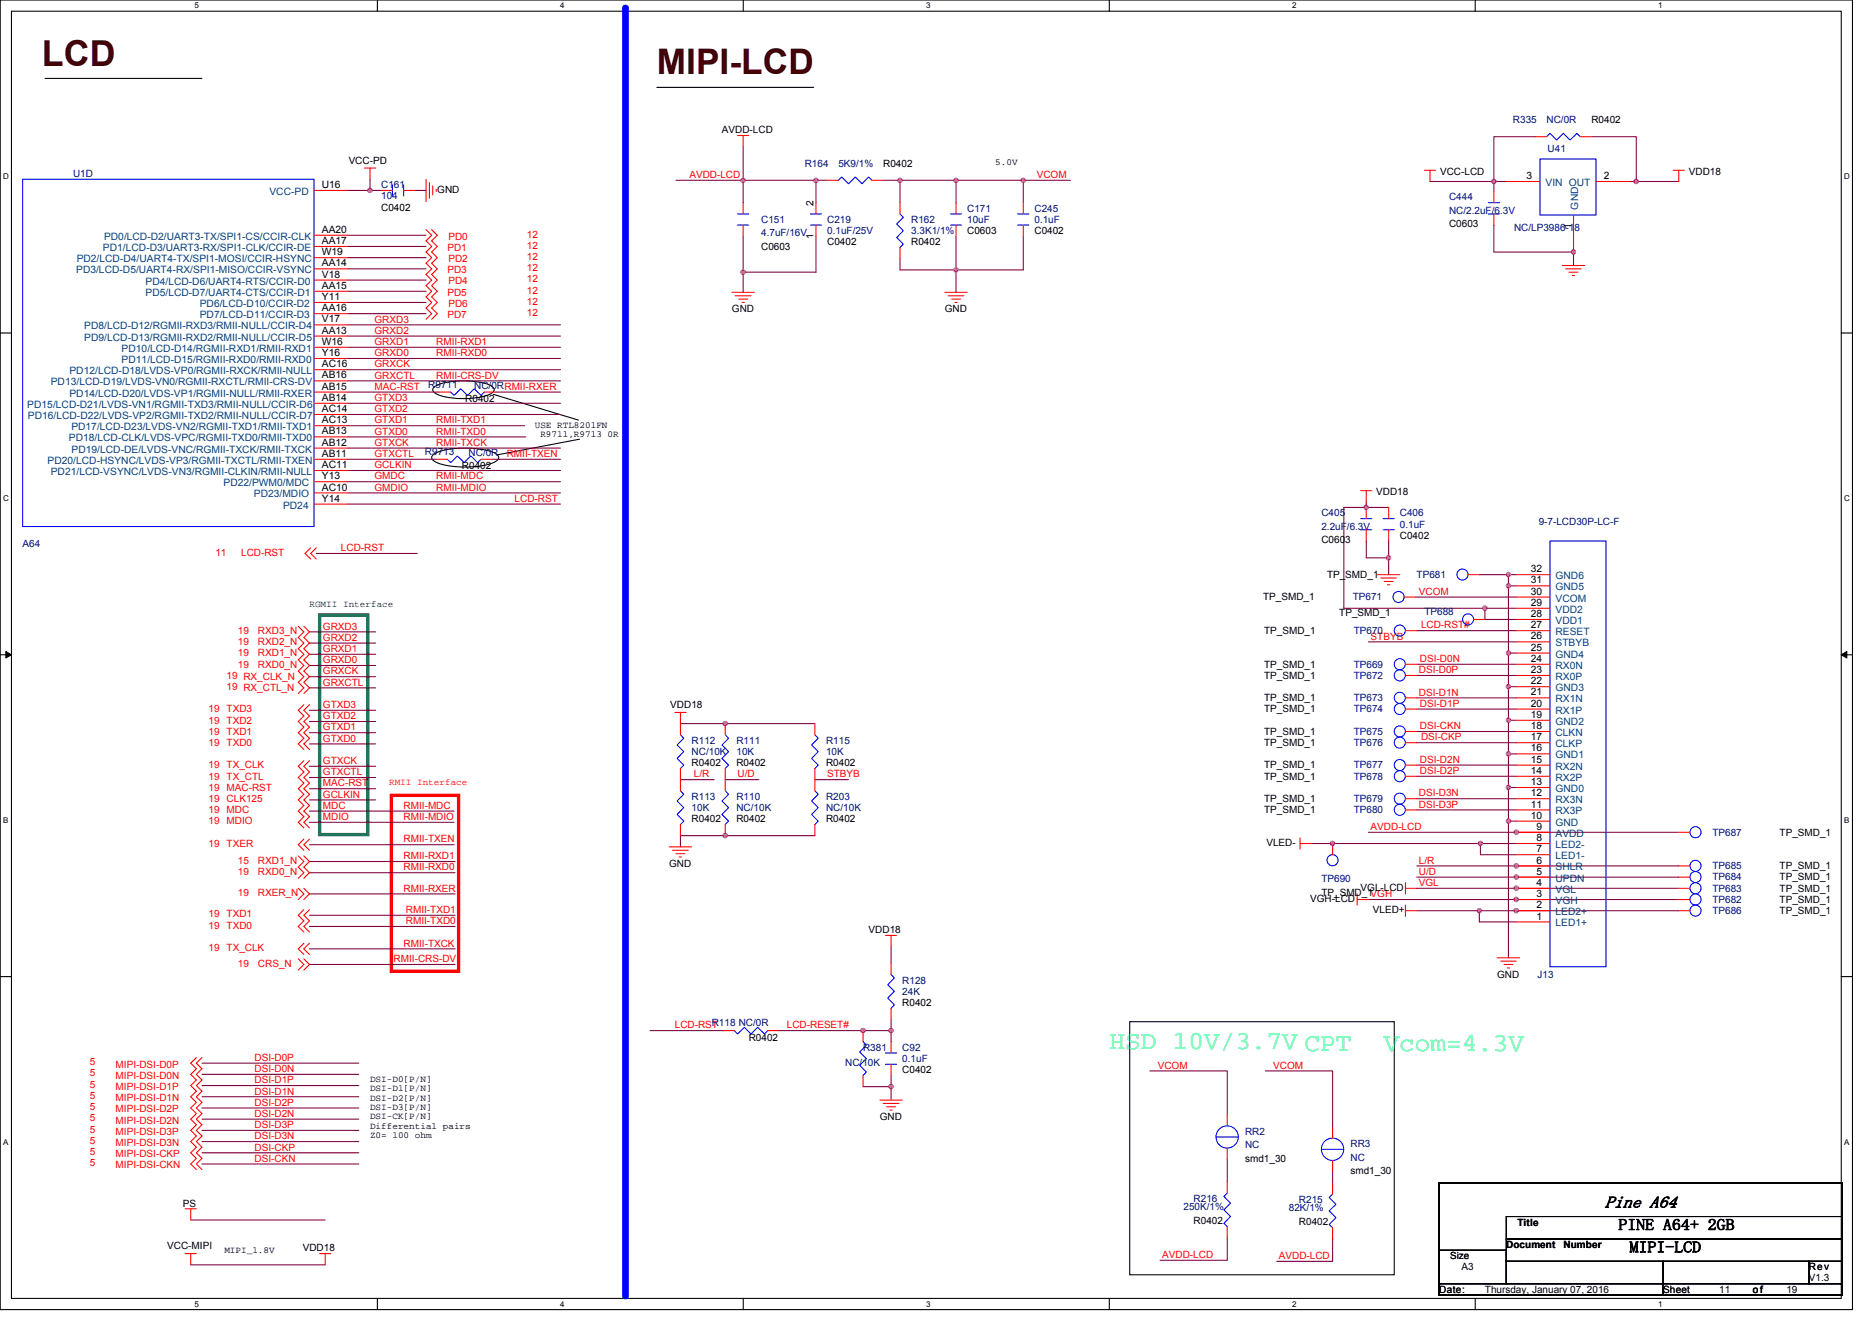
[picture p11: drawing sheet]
<svg xmlns="http://www.w3.org/2000/svg" width="297mm" height="210mm" viewBox="0 0 297 210" stroke-linecap="round" stroke-linejoin="round" font-family="sans-serif">
<path d="M0 0h293.9v207.9h-293.9zM1.8 1.8h290.4v204.3h-290.4z" fill="none" stroke="#000" stroke-width=".17"/>
<g fill="#fff">
<path d="M30.8 .2h.7v1.4h-.7z"/>
<path d="M30.8 206.3h.7v1.4h-.7z"/>
</g>
<path d="M59.9 0v1.8M59.9 206.1v1.8" fill="none" stroke="#000" stroke-width=".17"/>
<g fill="#fff">
<path d="M88.9 .2h.7v1.4h-.7z"/>
<path d="M88.9 206.3h.7v1.4h-.7z"/>
</g>
<path d="M117.9 0v1.8M117.9 206.1v1.8" fill="none" stroke="#000" stroke-width=".17"/>
<g fill="#fff">
<path d="M147 .2h.7v1.4h-.7z"/>
<path d="M147 206.3h.7v1.4h-.7z"/>
</g>
<path d="M176 0v1.8M176 206.1v1.8" fill="none" stroke="#000" stroke-width=".17"/>
<g fill="#fff">
<path d="M205 .2h.7v1.4h-.7z"/>
<path d="M205 206.3h.7v1.4h-.7z"/>
</g>
<path d="M234.1 0v1.8M234.1 206.1v1.8" fill="none" stroke="#000" stroke-width=".17"/>
<g fill="#fff">
<path d="M263.1 .2h.7v1.4h-.7z"/>
<path d="M263.1 206.3h.7v1.4h-.7z"/>
<path d="M.5 27.3h.9v1.4h-.9z"/>
<path d="M292.6 27.3h.9v1.4h-.9z"/>
<path d="M.5 78.4h.9v1.4h-.9z"/>
<path d="M292.6 78.4h.9v1.4h-.9z"/>
</g>
<path d="M0 52.9h1.8M292.2 52.9h1.7" fill="none" stroke="#000" stroke-width=".17"/>
<g fill="#fff">
<path d="M.5 129.5h.8v1.4h-.8z"/>
<path d="M292.6 129.5h.9v1.4h-.9z"/>
</g>
<path d="M0 103.9h1.8M292.2 103.9h1.7" fill="none" stroke="#000" stroke-width=".17"/>
<path d="M.9 103.4l.9 .5-.9 .5zM292.2 103.9l.8-.5v1z" fill="#000" stroke="#000" stroke-width=".16"/>
<g fill="#fff">
<path d="M.5 180.5h.8v1.4h-.8z"/>
<path d="M292.6 180.5h.9v1.4h-.9z"/>
</g>
<g fill="none" stroke="#000" stroke-width=".17">
<path d="M7.2 12.4h24.8M104.2 13.9h24.9M68.6 72.3a6.5 6.5 0 0 1 4.1-1.2h1.1a10.4 10.4 0 0 1 4.9 .9l.3 .3 .1 .3a1.8 1.8 0 0 1-1.5 1.1 15.5 15.5 0 0 1-8.2-.2l-.8-.6-.1-.3zM68.8 61.6a5.9 5.9 0 0 1 3.7-1.1h2a6 6 0 0 1 3.8 1.1l.1 .2a1.66 1.66 0 0 1-1.4 1.1 13.9 13.9 0 0 1-7.5-.3l-.7-.5-.1-.3zM78.3 62.6l13.5 4.1M92 69.7l-13 2.5M0 155h1.8M292.2 155h1.7M179.3 162.2h41.9v40.1h-41.9zM228.3 198.4h10.7v5.4h-10.7zM228.3 187.7h64.1v17.8h-64.1zM239 196.6h53.4v3.6h-53.4z"/>
<path d="M239 193.1h53.4v3.5h-53.4zM228.3 203.8h35.6v1.7h-35.6zM239 200.2h24.9v3.6h-24.9zM263.9 203.8h28.5v1.7h-28.5zM263.9 200.2h23.1v3.6h-23.1zM287 200.2h5.4v3.6h-5.4z"/>
</g>
<path d="M99.2 1.2v204.5" fill="none" stroke="#00f" stroke-width="1.1"/>
<path d="M62.1 126.2h10.7v28h-10.7z" fill="none" stroke="#f00" stroke-width=".53"/>
<path d="M50.7 97.6h7.7v34.9h-7.7z" fill="none" stroke="#008000" stroke-width=".53"/>
<g fill="none" stroke="#800040" stroke-width=".17">
<path d="M55.2 39.1h12.4M55.2 37.3h12.4M55.2 30.2h3.5M58.7 30.2h1.8M58.7 28.4v1.8M65.8 30.2h1.8M107.2 28.6h22.3M117.9 23.3v8.9M117.9 37.5v5.7M129.5 28.6h1.8M129.5 37.5v5.7h-11.6M129.5 28.6v3.6"/>
<path d="M140.1 28.6h2.7M142.8 28.6v3.6M142.8 28.6h8.9M151.7 37.5v8.9M151.7 28.6h10.7M151.7 28.6v3.6M162.4 28.6h7.4M162.4 37.5v5.3h-19.6v-1.7M162.4 28.6v3.6M226.9 28.8h10.1v1.6M237 35.7v4.3h12.7M243.6 21.7h-6.6v7.1h2"/>
<path d="M249.7 39.5v2.6M252.5 21.7h7.1v7.1M258.6 28.8h1M259.6 28.8h6.8M55.2 58.7h33.7M55.2 51.6h33.7M55.2 53.3h33.7M55.2 56.9h33.7M55.2 55.1h33.7M55.2 40.9h12.4M55.2 42.7h12.4M55.2 46.2h12.4"/>
<path d="M55.2 48h12.4M55.2 49.8h12.4M55.2 44.4h12.4M117.9 43.2v3.2M55.2 67.6h28M55.2 60.5h33.7M55.2 65.8h33.7M55.2 64h33.7M55.2 74.7h33.7M55.2 71.1h33.7M55.2 76.5h33.7M55.2 78.2h33.7"/>
<path d="M55.2 69.3h28.2M55.2 62.2h14.5M55.2 72.9h14M78.1 72.9h10.8M78.6 62.2h10.3M216.8 79.7v.8M50.2 87.8h16M55.2 80h33.7M216.8 80.5h-3.6v16h22.4M216.8 80.5h3.5M216.8 85.9v2.6h3.5v2.7M220.3 85.9v2.6"/>
<path d="M224.6 94.8h16M234.7 91.2h4.6M235.6 96.5h5M235.6 96.5v1.8h5M239.3 93h1.3M239.3 91.2h1.3M239.3 91.2v1.8M239.3 93v10.7M49.1 107.4h10.5M49.1 112.7h10.5M49.1 114.5h10.5M49.1 118.1h10.5"/>
<path d="M49.1 116.3h10.5M49.1 102.1h10.5M49.1 105.6h10.5M49.1 109.2h10.5M49.1 100.3h10.5M49.1 103.8h10.5M108 114.9h21.3M217.1 101.9h23.5M224.8 100.1h15.8M224.8 107.2h15.8M224.8 117.9h15.8M224.8 110.8h15.8"/>
<path d="M224.8 112.5h15.8M224.8 116.1h15.8M224.8 105.4h15.8M239.3 103.7h1.3M239.3 109h1.3M239.3 119.7h1.3M239.3 114.3h1.3M239.3 114.3v16M239.3 103.7v10.6M49.1 121.6h10.5M49.1 123.4h10.5M49.1 127h10.5"/>
<path d="M49.1 125.2h10.5M49.1 130.5h22.9M49.1 128.7h22.9M49.1 134.1h22.9M49.1 138.5h23.1M49.1 136.7h23.1M108 123.7h5.3M115.1 123.7h5.3M129.3 132.6h-21.3v1.8M129.3 123.7h5.3M208.1 133.9h26.8M217.1 132.1h49.3"/>
<path d="M224.8 139.2h41.6M224.8 137.4h41.6M224.8 121.4h15.8M224.8 123.2h15.8M224.8 126.8h15.8M224.8 128.5h15.8M234.9 133.9h5.7M234.9 133.9v1.8h5.7M239.3 130.3h1.3M239.3 125h1.3M239.3 130.3v21.7M49.1 141.9h23.1"/>
<path d="M49.1 150.6h23.1M49.1 147h23.1M49.1 145.3h23.1M49.1 153.1h23.1M141.4 150.2v2.7M217.1 142.8h49.3M224.8 141h41.6M224.8 144.5h9.9M266.4 144.5h-31.7v1.8h5.9M32 172.3h24.9M32 170.5h24.9M32 168.7h24.9"/>
<path d="M32 174.1h24.9M32 179.4h24.9M32 177.6h24.9M32 175.9h24.9M103.2 163.6h11.5M123.6 163.6h17.8M136.9 172.5h4.5v2.1M141.4 161.8v3.6M141.4 170.7v1.8M182.5 170h12.2v6.9M200.8 170h10.7v8.9M30.3 193.6h21.3"/>
<path d="M32 184.7h24.9M32 183h24.9M32 181.2h24.9M194.7 184v3.6M194.7 196.5v3.5h-10.6M211.5 186v1.7M211.5 196.6v3.6h-8.9M30.3 200.7h21.3"/>
</g>
<g fill="#f0f" stroke="#f0f" stroke-width=".17">
<circle cx="58.7" cy="30.2" r=".35"/>
<circle cx="136.9" cy="163.6" r=".35"/>
<circle cx="141.4" cy="172.5" r=".35"/>
<circle cx="141.4" cy="163.6" r=".35"/>
<circle cx="211.4" cy="133.9" r=".34"/>
<circle cx="234.9" cy="133.9" r=".34"/>
<circle cx="240.6" cy="142.8" r=".35"/>
<circle cx="240.6" cy="132.1" r=".35"/>
<circle cx="235.6" cy="96.5" r=".35"/>
<circle cx="239.3" cy="125" r=".34"/>
<circle cx="239.3" cy="93" r=".34"/>
<circle cx="239.3" cy="91.2" r=".34"/>
<circle cx="239.3" cy="130.3" r=".34"/>
<circle cx="239.3" cy="119.6" r=".34"/>
<circle cx="239.3" cy="114.3" r=".34"/>
<circle cx="239.3" cy="109" r=".34"/>
<circle cx="239.3" cy="103.6" r=".34"/>
<circle cx="234.7" cy="144.5" r=".35"/>
<circle cx="216.8" cy="80.5" r=".34"/>
<circle cx="220.3" cy="88.5" r=".34"/>
<circle cx="240.6" cy="137.4" r=".35"/>
<circle cx="240.6" cy="141" r=".35"/>
<circle cx="240.6" cy="139.2" r=".35"/>
<circle cx="240.6" cy="144.5" r=".35"/>
<circle cx="151.7" cy="42.8" r=".35"/>
<circle cx="151.7" cy="28.6" r=".35"/>
<circle cx="142.8" cy="28.6" r=".35"/>
<circle cx="117.9" cy="28.6" r=".35"/>
<circle cx="117.9" cy="43.2" r=".35"/>
<circle cx="129.5" cy="28.6" r=".35"/>
<circle cx="162.4" cy="28.6" r=".35"/>
<circle cx="237" cy="28.8" r=".35"/>
<circle cx="259.6" cy="28.8" r=".35"/>
<circle cx="249.7" cy="40" r=".34"/>
<circle cx="115.1" cy="132.6" r=".35"/>
<circle cx="115.1" cy="114.8" r=".35"/>
</g>
<g fill="none" stroke="#f00" stroke-width=".17">
<path d="M49.8 30.2h5.4M49.8 37.3h5.4M49.8 39.1h5.4M57.8 26.7h1.8M58.7 26.7v1.7M60.5 30.2h1.8M64 30.2h1.8M67.6 28.4v3.6M67.6 36.4l.9 .9-.9 .9 .9 .9-.9 .9 .9 .9-.9 .9 .9 .9-.9 .9 .9 .8-.9 .9 .9 .9-.9 .9 .9 .9-.9 .9 .9 .9-.9 .9M68.1 29v2.5M68.5 36.4l.9 .9-.9 .9 .9 .9-.9 .9 .9 .9-.9 .9 .9 .9-.9 .9 .9 .8-.9 .9 .9 .9-.9 .9 .9 .9-.9 .9 .9 .9-.9 .9M68.7 29.5v1.4"/>
<path d="M69.2 30.1v.3M117 21.5h1.8M117.9 21.5v1.8M117.9 35.7v1.8M117.9 32.2v1.8M129.5 35.7v1.8M129.5 32.2v1.8M131.3 28.6h1.7M138.4 28.6h1.7M142.8 32.2v1.8M142.8 39.3v1.8M151.7 35.7v1.8"/>
<path d="M151.7 32.2v1.8M162.4 35.7v1.8M162.4 32.2v1.8M226 27h1.8M226.9 27v1.8M237 34v1.7M237 30.4v1.8M239 28.8h5.3M243.6 21.7h1.8M249.7 34.1v5.4M250.7 21.7h1.8M253.2 28.8h5.4"/>
<path d="M265.5 27h1.8M266.4 27v1.8M49.8 40.9h5.4M49.8 42.7h5.4M49.8 44.4h5.4M49.8 46.2h5.4M49.8 48h5.4M49.8 49.8h5.4M49.8 51.6h5.4M49.8 53.3h5.4M49.8 55.1h5.4M49.8 56.9h5.4"/>
<path d="M49.8 58.7h5.4M116.1 46.4h3.6M116.7 46.9h2.5M117.2 47.5h1.4M117.7 48h.4M149.9 46.4h3.6M150.4 46.9h2.5M151 47.5h1.4M151.5 48h.4M247.9 42.1h3.6M248.4 42.7h2.5M249 43.2h1.4"/>
<path d="M249.5 43.7h.3M49.8 60.5h5.4M49.8 62.2h5.4M49.8 64h5.4M49.8 65.8h5.4M49.8 67.6h5.4M49.8 69.3h5.4M49.8 71.1h5.4M49.8 72.9h5.4M49.8 74.7h5.4M49.8 76.5h5.4M49.8 78.2h5.4"/>
<path d="M69.2 72.9h1.8M69.7 62.2h1.8M76.3 72.9h1.8M76.9 62.2h1.7M215.9 77.9h1.8M216.8 77.9v1.8M47.3 99.4l.9 .9-.9 .9 .9 .9-.9 .9 .9 .8-.9 .9 .9 .9-.9 .9 .9 .9-.9 .9 .9 .9-.9 .9M48.2 99.4l.9 .9-.9 .9 .9 .9-.9 .9 .9 .8-.9 .9 .9 .9-.9 .9 .9 .9-.9 .9 .9 .9-.9 .9M49.3 87l-.9 .8 .9 .9M49.8 80h5.4M50.2 87l-.9 .8 .9 .9M216.8 84.1v1.8"/>
<path d="M216.8 80.5v1.8M218.6 91.2h3.5M219.1 91.7h2.5M219.6 92.3h1.4M220.2 92.8h.3M220.3 84.1v1.8M220.3 80.5v1.8M222.8 94.8h1.8M233 91.2h1.7M233.8 98.3h1.8M240.6 98.3h5.3M240.6 96.5h5.3"/>
<path d="M240.6 94.8h5.3M240.6 93h5.3M240.6 91.2h5.3M48.2 111.8l-.9 .9 .9 .9-.9 .9 .9 .9-.9 .9 .9 .9-.9 .9 .9 .9M49.1 111.8l-.9 .9 .9 .9-.9 .9 .9 .9-.9 .9 .9 .9-.9 .9 .9 .9M107.1 113.1h1.8M108 113.1v3.5M115.1 114.9v1.7M129.3 114.9v1.7M223 105.4h1.8M223 100.1h1.8M223 107.2h1.8"/>
<path d="M223 110.8h1.8M223 112.5h1.8M223 116.1h1.8M223 117.9h1.8M240.6 119.7h5.3M240.6 117.9h5.3M240.6 116.1h5.3M240.6 114.3h5.3M240.6 112.5h5.3M240.6 110.8h5.3M240.6 109h5.3M240.6 107.2h5.3"/>
<path d="M240.6 105.4h5.3M240.6 103.7h5.3M240.6 101.9h5.3M240.6 100.1h5.3M47.3 135.8l.9 .9-.9 .9 .9 .9-.9 .9M48.2 135.8l.9 .9-.9 .9 .9 .9-.9 .9M48.2 120.7l-.9 .9 .9 .9-.9 .9 .9 .9-.9 .9 .9 .9-.9 .9 .9 .8-.9 .9 .9 .9-.9 .9 .9 .9M48.2 133.2l-.9 .9 .9 .9M49.1 120.7l-.9 .9 .9 .9-.9 .9 .9 .9-.9 .9 .9 .9-.9 .9 .9 .8-.9 .9 .9 .9-.9 .9 .9 .9M49.1 133.2l-.9 .9 .9 .9M106.2 134.4h3.5M106.7 135h2.5"/>
<path d="M107.2 135.5h1.5M107.8 136h.3M108 122v3.5M108 130.9v1.7M115.1 122v3.5M115.1 130.9v1.7M129.3 122v3.5M129.3 130.9v1.7M206.3 133.9h1.8M206.3 133v1.8M211.5 133.9v1.8M223 126.8h1.8"/>
<path d="M223 128.5h1.8M223 121.4h1.8M223 123.2h1.8M240.6 139.2h5.3M240.6 137.4h5.3M240.6 135.7h5.3M240.6 133.9h5.3M240.6 132.1h5.3M240.6 130.3h5.3M240.6 128.5h5.3M240.6 126.8h5.3M240.6 125h5.3"/>
<path d="M240.6 123.2h5.3M240.6 121.4h5.3M266.4 139.2h1.8M266.4 137.4h1.8M266.4 132.1h1.8M47.3 141l.9 .9-.9 .9M47.3 152.2l.9 .9-.9 .9M48.2 141l.9 .9-.9 .9M48.2 152.2l.9 .9-.9 .9M48.2 149.7l-.9 .9 .9 .9M48.2 144.4l-.9 .9 .9 .9-.9 .8 .9 .9M49.1 149.7l-.9 .9 .9 .9"/>
<path d="M49.1 144.4l-.9 .9 .9 .9-.9 .8 .9 .9M140.5 148.5h1.8M141.4 148.5v1.7M141.4 152.9v1.8M215.3 142.8h1.8M215.3 141.9v1.8M223 144.5h1.8M223 143.7v1.7M223 141h1.8M223 140.1v1.8M237.6 152h3.5M238.1 152.5h2.5"/>
<path d="M238.7 153.1h1.4M239.2 153.6h.3M240.6 146.3h5.3M240.6 144.5h5.3M240.6 142.8h5.3M240.6 141h5.3M266.4 142.8h1.8M266.4 141h1.8M266.4 144.5h1.8M31.2 167.9l-.9 .8 .9 .9-.9 .9 .9 .9-.9 .9 .9 .9-.9 .9 .9 .9-.9 .9 .9 .8-.9 .9 .9 .9-.9 .9 .9 .9-.9 .9 .9 .9-.9 .9 .9 .9-.9 .8 .9 .9M32 167.9l-.8 .8 .8 .9-.8 .9 .8 .9-.8 .9 .8 .9-.8 .9 .8 .9-.8 .9 .8 .8-.8 .9 .8 .9-.8 .9 .8 .9-.8 .9 .8 .9-.8 .9 .8 .9-.8 .8 .8 .9M114.7 163.6h1.8"/>
<path d="M121.8 163.6h1.8M136.9 163.6v1.8M136.9 170.7v1.8M139.6 174.6h3.6M140.1 175.1h2.5M140.7 175.7h1.4M141.2 176.2h.4M141.4 160v1.8M141.4 168.9v1.8M141.4 165.4v1.7M194.7 176.9v1.8M211.5 178.9v1.7"/>
<path d="M29.4 191.9h1.8M29.4 199h1.8M30.3 191.9v1.7M30.3 199v1.7M50.7 199h1.8M51.6 199v1.7M194.7 194.7v1.8M194.7 187.6v1.8M194.7 182.2v1.8M211.5 194.9v1.7M211.5 187.7v1.8M211.5 184.2v1.8"/>
</g>
<g fill="none" stroke="#00f" stroke-width=".17">
<path d="M3.6 28.4h46.2v55.2h-46.2zM62.3 29.3v1.8M64 29.3v1.8M117 35.7h1.8M117 34h1.8M128.6 35.7h1.8M128.6 34h1.8M133 28.6l.6-.5 1 1.1 1.1-1.1 1.1 1.1 1-1.1 .6 .5M142.8 34l.5 .5-1 1.1 1 1-1 1.1 1 1.1-.5 .5M150.8 35.7h1.8M150.8 34h1.8M161.5 35.7h1.8"/>
<path d="M161.5 34h1.8M236.2 34h1.7M236.2 32.2h1.7M244.3 25.3h8.9v8.8h-8.9zM245.4 21.7l.5-.5 1.1 1 1.1-1 1 1 1.1-1 .5 .5M71 72.9l.5 .5 1.1-1 1.1 1 1-1 1.1 1 .5-.5M71.5 62.2l.5 .6 1.1-1.1 1.1 1.1 1-1.1 1.1 1.1 .6-.6M215.9 84.1h1.8M215.9 82.3h1.8M219.5 84.1h1.7M219.5 82.3h1.7M245.9 85.9h8.9v67.5h-8.9z"/>
<path d="M108 116.6l.5 .6-1.1 1 1.1 1.1-1.1 1.1 1.1 1-.5 .6M115.1 116.6l.5 .6-1 1 1 1.1-1 1.1 1 1-.5 .6M129.3 116.6l.5 .6-1 1 1 1.1-1 1.1 1 1-.5 .6M108 125.5l.5 .6-1.1 1 1.1 1.1-1.1 1.1 1.1 1-.5 .6M115.1 125.5l.5 .6-1 1 1 1.1-1 1.1 1 1-.5 .6M129.3 125.5l.5 .6-1 1 1 1.1-1 1.1 1 1-.5 .6M141.4 154.7l.5 .5-1 1.1 1 1.1-1 1 1 1.1-.5 .5M116.5 163.6l.5 .5 1.1-1.1 1.1 1.1 1-1.1 1.1 1.1 .5-.5M136.9 165.4l.6 .5-1.1 1.1 1.1 1-1.1 1.1 1.1 1.1-.6 .5M140.5 168.9h1.8M140.5 167.1h1.8M193 180.5h3.5"/>
<path d="M194.7 189.4l-.5 .5 1.1 1.1-1.1 1 1.1 1.1-1.1 1.1 .5 .5M209.7 182.4h3.5M211.5 189.5l-.6 .6 1.1 1-1.1 1.1 1.1 1.1-1.1 1 .6 .6"/>
<circle cx="221.9" cy="94.7" r=".88"/>
<circle cx="232.1" cy="91.2" r=".88"/>
<circle cx="232.9" cy="98.3" r=".88"/>
<circle cx="222.1" cy="110.8" r=".88"/>
<circle cx="222.1" cy="105.4" r=".88"/>
<circle cx="222.1" cy="112.5" r=".88"/>
<circle cx="222.1" cy="117.9" r=".88"/>
<circle cx="222.1" cy="107.2" r=".88"/>
<circle cx="222.1" cy="116.1" r=".88"/>
<circle cx="222.1" cy="100.1" r=".88"/>
<circle cx="211.4" cy="136.5" r=".88"/>
<circle cx="222.1" cy="121.4" r=".88"/>
<circle cx="222.1" cy="126.8" r=".88"/>
<circle cx="222.1" cy="123.2" r=".88"/>
<circle cx="222.1" cy="128.5" r=".88"/>
<circle cx="269" cy="139.2" r=".88"/>
<circle cx="269" cy="137.4" r=".88"/>
<circle cx="269" cy="132.1" r=".88"/>
<circle cx="269" cy="142.8" r=".88"/>
<circle cx="269" cy="144.5" r=".88"/>
<circle cx="269" cy="141" r=".88"/>
<circle cx="194.7" cy="180.5" r="1.77"/>
<circle cx="211.4" cy="182.4" r="1.77"/>
</g>
<text font-size="5.7" fill="#400000" x="6.6" y="10.5">LCD</text>
<text font-size="5.6" fill="#400000" x="104.2" y="11.8">MIPI-LCD</text>
<g font-size="4.1" fill="#00ff80">
<text x="176.1" y="166.5">HSD 10V/3.7V CPT</text>
<text x="219.6" y="166.9">Vcom=4.3V</text>
</g>
<text font-size="2.7" x="254.6" y="191.7">Pine A64</text>
<g font-size="2.5">
<text x="256.8" y="195.2">PINE A64+ 2GB</text>
<text x="258.6" y="198.8">MIPI-LCD</text>
</g>
<g font-size="1.6">
<text x="114.6" y="21.1">AVDD-LCD</text>
<text x="252.5" y="19.6">R0402</text>
<text x="51.1" y="29.8">U16</text>
<text x="55.3" y="26">VCC-PD</text>
<text x="140.1" y="26.5">R0402</text>
<text x="228.5" y="27.7">VCC-LCD</text>
<text x="242.2" y="28.4">3</text>
<text x="254.5" y="28.4">2</text>
<text x="268" y="27.7">VDD18</text>
<text x="60.5" y="33.4">C0402</text>
<text x="69.4" y="30.6">GND</text>
<text x="129.1" y="32.7" transform="rotate(-90 129.1 32.7)">2</text>
<text x="51.1" y="37">AA20</text>
<text x="51.1" y="38.7">AA17</text>
<text x="51.1" y="40.5">W19</text>
<text x="120.8" y="39.6">C0603</text>
<text x="129.1" y="37.9" transform="rotate(-90 129.1 37.9)">1</text>
<text x="131.3" y="38.9">C0402</text>
<text x="144.6" y="38.9">R0402</text>
<text x="153.5" y="37.1">C0603</text>
<text x="164.1" y="37.1">C0402</text>
<text x="229.9" y="36.1">C0603</text>
<text x="249.3" y="36.3" transform="rotate(-90 249.3 36.3)">1</text>
<text x="51.1" y="42.3">AA14</text>
<text x="51.1" y="44.1">V18</text>
<text x="51.1" y="45.8">AA15</text>
<text x="51.1" y="47.6">Y11</text>
<text x="51.1" y="51.2">V17</text>
<text x="51.1" y="53">AA13</text>
<text x="51.1" y="49.4">AA16</text>
<text x="116.1" y="49.6">GND</text>
<text x="149.9" y="49.6">GND</text>
<text x="51.1" y="58.3">AC16</text>
<text x="51.1" y="54.7">W16</text>
<text x="51.1" y="56.5">Y16</text>
<text x="51.1" y="61.8">AB15</text>
<text x="51.1" y="65.4">AC14</text>
<text x="51.1" y="63.6">AB14</text>
<text x="51.1" y="60.1">AB16</text>
<text x="73.8" y="63.8">R0402</text>
<text x="51.1" y="70.7">AB12</text>
<text x="51.1" y="67.2">AC13</text>
<text x="51.1" y="69">AB13</text>
<text x="51.1" y="77.9">AC10</text>
<text x="51.1" y="72.5">AB11</text>
<text x="51.1" y="74.3">AC11</text>
<text x="51.1" y="76.1">Y13</text>
<text x="73.3" y="74.5">R0402</text>
<text x="51.1" y="79.6">Y14</text>
<text x="218.4" y="78.6">VDD18</text>
<text x="209.7" y="86.2">C0603</text>
<text x="222.1" y="85.5">C0402</text>
<text x="200.4" y="95.3">TP_SMD_1</text>
<text x="210.6" y="91.7">TP_SMD_1</text>
<text x="242.9" y="94.4">30</text>
<text x="242.9" y="92.6">31</text>
<text x="242.9" y="90.8">32</text>
<text x="200.6" y="100.6">TP_SMD_1</text>
<text x="212.5" y="97.8">TP_SMD_1</text>
<text x="242.9" y="101.5">26</text>
<text x="242.9" y="99.7">27</text>
<text x="242.9" y="97.9">28</text>
<text x="242.9" y="96.2">29</text>
<text x="200.6" y="106">TP_SMD_1</text>
<text x="200.6" y="107.7">TP_SMD_1</text>
<text x="242.9" y="106.8">23</text>
<text x="242.9" y="105.1">24</text>
<text x="242.9" y="103.3">25</text>
<text x="106.4" y="112.4">VDD18</text>
<text x="200.6" y="111.3">TP_SMD_1</text>
<text x="200.6" y="113.1">TP_SMD_1</text>
<text x="242.9" y="113.9">19</text>
<text x="242.9" y="112.2">20</text>
<text x="242.9" y="110.4">21</text>
<text x="242.9" y="108.6">22</text>
<text x="200.6" y="116.6">TP_SMD_1</text>
<text x="200.6" y="118.4">TP_SMD_1</text>
<text x="242.9" y="119.3">16</text>
<text x="242.9" y="117.5">17</text>
<text x="242.9" y="115.7">18</text>
<text x="109.7" y="121.6">R0402</text>
<text x="116.9" y="121.6">R0402</text>
<text x="131.1" y="121.6">R0402</text>
<text x="200.6" y="122">TP_SMD_1</text>
<text x="200.6" y="123.7">TP_SMD_1</text>
<text x="242.9" y="124.6">13</text>
<text x="242.9" y="122.8">14</text>
<text x="242.9" y="121.1">15</text>
<text x="109.7" y="130.5">R0402</text>
<text x="116.9" y="130.5">R0402</text>
<text x="131.1" y="130.5">R0402</text>
<text x="200.6" y="127.3">TP_SMD_1</text>
<text x="200.6" y="129.1">TP_SMD_1</text>
<text x="242.9" y="129.9">10</text>
<text x="242.9" y="128.2">11</text>
<text x="242.9" y="126.4">12</text>
<text x="243.8" y="131.7">9</text>
<text x="106.2" y="137.6">GND</text>
<text x="201" y="134.2">VLED-</text>
<text x="243.8" y="137.1">6</text>
<text x="243.8" y="135.3">7</text>
<text x="243.8" y="133.5">8</text>
<text x="282.4" y="138">TP_SMD_1</text>
<text x="282.4" y="132.6">TP_SMD_1</text>
<text x="207.9" y="143.1">VGH-LCD</text>
<text x="209.7" y="142.2">TP_SMD_1VGH</text>
<text x="215.9" y="141.4">VGL-LCD</text>
<text x="243.8" y="142.4">3</text>
<text x="243.8" y="140.6">4</text>
<text x="243.8" y="138.8">5</text>
<text x="282.4" y="143.3">TP_SMD_1</text>
<text x="282.4" y="141.5">TP_SMD_1</text>
<text x="282.4" y="139.7">TP_SMD_1</text>
<text x="137.8" y="148.1">VDD18</text>
<text x="217.8" y="144.9">VLED+</text>
<text x="243.8" y="145.9">1</text>
<text x="243.8" y="144.2">2</text>
<text x="282.4" y="145.1">TP_SMD_1</text>
<text x="237.6" y="155.2">GND</text>
<text x="143.2" y="159.7">R0402</text>
<text x="118.8" y="165.2">R0402</text>
<text x="143.2" y="170.3">C0402</text>
<text x="139.6" y="177.8">GND</text>
<text x="197.6" y="184.4">smd1_30</text>
<text x="29" y="191.5">PS</text>
<text x="214.3" y="186.3">smd1_30</text>
<text x="189.4" y="194.3">R0402</text>
<text x="206.1" y="194.5">R0402</text>
<text x="240.8" y="194.6">Title</text>
<text x="26.5" y="198.2">VCC-MIPI</text>
<text x="48" y="198.6">VDD18</text>
<text x="230.1" y="199.8">Size</text>
<text x="231.9" y="201.6">A3</text>
<text x="239" y="198.1">Document</text>
<text x="248.1" y="198.1">Number</text>
<text x="287" y="201.6">Rev</text>
<text x="287" y="203.4">V1.3</text>
<text x="228.3" y="205.2">Date:</text>
<text x="235.6" y="205.2">Thursday, January 07, 2016</text>
<text x="263.9" y="205.2">Sheet</text>
<text x="272.8" y="205.2">11</text>
<text x="278.1" y="205.2">of</text>
<text x="283.5" y="205.2">19</text>
</g>
<g font-size="1.6" fill="#000080">
<text x="240.1" y="19.6">R335</text>
<text x="245.4" y="19.6">NC/0R</text>
<text x="11.6" y="28.1">U1D</text>
<text x="60.5" y="29.9">C161</text>
<text x="127.7" y="26.5">R164</text>
<text x="133" y="26.5">5K9/1%</text>
<text x="245.6" y="24.2">U41</text>
<text x="60.5" y="31.6">104</text>
<text x="120.8" y="35.4">C151</text>
<text x="131.3" y="35.4">C219</text>
<text x="144.6" y="35.4">R162</text>
<text x="153.5" y="33.6">C171</text>
<text x="153.5" y="35.4">10uF</text>
<text x="164.1" y="33.6">C245</text>
<text x="164.1" y="35.4">0.1uF</text>
<text x="229.9" y="31.8">C444</text>
<text x="229.9" y="34">NC/2.2uF/6.3V</text>
<text x="120.8" y="37.5">4.7uF/16V</text>
<text x="131.3" y="37.1">0.1uF/25V</text>
<text x="144.6" y="37.1">3.3K1/1%</text>
<text x="240.2" y="36.6">NC/LP3986-18</text>
<text x="68" y="61.5">R9711</text>
<text x="75.2" y="61.7">NC/0RRMII-RXER</text>
<text x="67.4" y="72.2">R9713</text>
<text x="74.4" y="72.4">NC/0R</text>
<text x="209.7" y="82">C405</text>
<text x="222.1" y="82">C406</text>
<text x="222.1" y="83.7">0.1uF</text>
<text x="244.2" y="83.4">9-7-LCD30P-LC-F</text>
<text x="3.6" y="86.8">A64</text>
<text x="209.7" y="84.1">2.2uF/6.3V</text>
<text x="214.6" y="95.3">TP671</text>
<text x="224.8" y="91.7">TP681</text>
<text x="214.8" y="100.6">TP670</text>
<text x="226" y="97.6">TP688</text>
<text x="214.8" y="106">TP669</text>
<text x="214.8" y="107.7">TP672</text>
<text x="214.8" y="111.3">TP673</text>
<text x="214.8" y="113.1">TP674</text>
<text x="109.7" y="118">R112</text>
<text x="109.7" y="119.8">NC/10K</text>
<text x="116.9" y="118">R111</text>
<text x="116.9" y="119.8">10K</text>
<text x="131.1" y="118">R115</text>
<text x="131.1" y="119.8">10K</text>
<text x="214.8" y="116.6">TP675</text>
<text x="214.8" y="118.4">TP676</text>
<text x="214.8" y="122">TP677</text>
<text x="214.8" y="123.7">TP678</text>
<text x="109.7" y="126.9">R113</text>
<text x="109.7" y="128.7">10K</text>
<text x="116.9" y="126.9">R110</text>
<text x="116.9" y="128.7">NC/10K</text>
<text x="131.1" y="126.9">R203</text>
<text x="131.1" y="128.7">NC/10K</text>
<text x="214.8" y="127.3">TP679</text>
<text x="214.8" y="129.1">TP680</text>
<text x="271.7" y="138">TP685</text>
<text x="271.7" y="132.6">TP687</text>
<text x="209.7" y="139.9">TP690</text>
<text x="271.7" y="143.3">TP682</text>
<text x="271.7" y="141.5">TP683</text>
<text x="271.7" y="139.7">TP684</text>
<text x="271.7" y="145.1">TP686</text>
<text x="244" y="155.2">J13</text>
<text x="143.2" y="156.1">R128</text>
<text x="143.2" y="157.9">24K</text>
<text x="112.9" y="162.9">R118 NC/0R</text>
<text x="136.9" y="166.8">R381</text>
<text x="143.2" y="166.8">C92</text>
<text x="134.1" y="169.3">NC/10K</text>
<text x="143.2" y="168.6">0.1uF</text>
<text x="197.6" y="180.1">RR2</text>
<text x="197.6" y="182.2">NC</text>
<text x="214.3" y="182.1">RR3</text>
<text x="214.3" y="184.2">NC</text>
<text x="189.4" y="190.8">R216</text>
<text x="206.1" y="190.9">R215</text>
<text x="187.8" y="192">250K/1%</text>
<text x="204.5" y="192.2">82K/1%</text>
</g>
<g font-size="1.6" fill="#f00">
<text x="109.4" y="28.3">AVDD-LCD</text>
<text x="164.5" y="28.3">VCOM</text>
<text x="71" y="39.8">PD1</text>
<text x="71.2" y="38">PD0</text>
<text x="71.2" y="41.6">PD2</text>
<text x="83.6" y="39.5">12</text>
<text x="83.6" y="37.7">12</text>
<text x="83.6" y="41.3">12</text>
<text x="71" y="43.4">PD3</text>
<text x="71" y="46.9">PD5</text>
<text x="71.2" y="45.1">PD4</text>
<text x="83.6" y="43">12</text>
<text x="83.6" y="46.6">12</text>
<text x="83.6" y="44.8">12</text>
<text x="59.4" y="51.2">GRXD3</text>
<text x="59.4" y="53">GRXD2</text>
<text x="71" y="50.5">PD7</text>
<text x="71.2" y="48.7">PD6</text>
<text x="83.6" y="50.1">12</text>
<text x="83.6" y="48.4">12</text>
<text x="59.4" y="58.3">GRXCK</text>
<text x="59.4" y="56.5">GRXD0</text>
<text x="59.4" y="54.8">GRXD1</text>
<text x="69.2" y="56.5">RMII-RXD0</text>
<text x="69.2" y="54.8">RMII-RXD1</text>
<text x="59.4" y="60.1">GRXCTL</text>
<text x="59.4" y="65.4">GTXD2</text>
<text x="59.4" y="61.9">MAC-RST</text>
<text x="59.4" y="63.6">GTXD3</text>
<text x="69.2" y="60.1">RMII-CRS-DV</text>
<text x="59.4" y="67.2">GTXD1</text>
<text x="59.4" y="69">GTXD0</text>
<text x="59.4" y="70.8">GTXCK</text>
<text x="69.2" y="67.2">RMII-TXD1</text>
<text x="69.2" y="69">RMII-TXD0</text>
<text x="69.2" y="70.8">RMII-TXCK</text>
<text x="59.4" y="74.3">GCLKIN</text>
<text x="59.4" y="72.5">GTXCTL</text>
<text x="59.4" y="76.1">GMDC</text>
<text x="59.4" y="77.9">GMDIO</text>
<text x="69.2" y="76.1">RMII-MDC</text>
<text x="69.2" y="77.9">RMII-MDIO</text>
<text x="80.4" y="72.5">RMII-TXEN</text>
<text x="81.7" y="79.7">LCD-RST</text>
<text x="34.2" y="88.2">11</text>
<text x="38.3" y="88.2">LCD-RST</text>
<text x="54.1" y="87.5">LCD-RST</text>
<text x="225.1" y="94.4">VCOM</text>
<text x="37.7" y="100.6">19</text>
<text x="40.9" y="100.6">RXD3_N</text>
<text x="51.2" y="101.7">GRXD2</text>
<text x="51.2" y="99.9">GRXD3</text>
<text x="217.5" y="101.5">STBYB</text>
<text x="225.5" y="99.7">LCD-RST#</text>
<text x="36" y="107.7">19 RX_CLK_N</text>
<text x="37.7" y="102.4">19</text>
<text x="37.7" y="104.2">19</text>
<text x="37.7" y="106">19</text>
<text x="40.9" y="102.4">RXD2_N</text>
<text x="40.9" y="104.2">RXD1_N</text>
<text x="40.9" y="106">RXD0_N</text>
<text x="51.2" y="107">GRXCK</text>
<text x="51.2" y="105.3">GRXD0</text>
<text x="51.2" y="103.5">GRXD1</text>
<text x="225.1" y="106.8">DSI-D0P</text>
<text x="225.3" y="105.1">DSI-D0N</text>
<text x="33.1" y="113.1">19 TXD3</text>
<text x="36" y="109.5">19 RX_CTL_N</text>
<text x="51.2" y="112.4">GTXD3</text>
<text x="51.2" y="108.8">GRXCTL</text>
<text x="225.1" y="110.4">DSI-D1N</text>
<text x="225.3" y="112.2">DSI-D1P</text>
<text x="33.1" y="118.4">19 TXD0</text>
<text x="33.1" y="116.6">19 TXD1</text>
<text x="33.1" y="114.9">19 TXD2</text>
<text x="51.2" y="114.2">GTXD2</text>
<text x="51.2" y="117.7">GTXD0</text>
<text x="51.2" y="115.9">GTXD1</text>
<text x="225.3" y="115.7">DSI-CKN</text>
<text x="225.5" y="117.5">DSI-CKP</text>
<text x="33.1" y="122">19 TX_CLK</text>
<text x="33.1" y="123.7">19 TX_CTL</text>
<text x="33.1" y="125.5">19 MAC-RST</text>
<text x="51.2" y="121.3">GTXCK</text>
<text x="51.2" y="123">GTXCTL</text>
<text x="51.2" y="124.8">MAC-RST</text>
<text x="110.1" y="123.4">L/R</text>
<text x="117" y="123.4">U/D</text>
<text x="131.3" y="123.4">STBYB</text>
<text x="225.3" y="121.1">DSI-D2N</text>
<text x="225.3" y="122.9">DSI-D2P</text>
<text x="33.1" y="127.3">19 CLK125</text>
<text x="33.1" y="129.1">19 MDC</text>
<text x="33.1" y="130.9">19 MDIO</text>
<text x="51.2" y="130.2">MDIO</text>
<text x="51.2" y="128.4">MDC</text>
<text x="51.2" y="126.6">GCLKIN</text>
<text x="64" y="128.4">RMII-MDC</text>
<text x="64" y="130.2">RMII-MDIO</text>
<text x="217.5" y="131.7">AVDD-LCD</text>
<text x="225.1" y="126.4">DSI-D3N</text>
<text x="225.1" y="128.2">DSI-D3P</text>
<text x="33.1" y="134.4">19 TXER</text>
<text x="37.7" y="137.1">15</text>
<text x="40.9" y="137.1">RXD1_N</text>
<text x="64" y="133.7">RMII-TXEN</text>
<text x="64" y="136.4">RMII-RXD1</text>
<text x="225.1" y="137.1">L/R</text>
<text x="37.7" y="138.9">19</text>
<text x="37.7" y="142.2">19</text>
<text x="40.9" y="138.9">RXD0_N</text>
<text x="40.9" y="142.2">RXER_N</text>
<text x="64" y="141.5">RMII-RXER</text>
<text x="64" y="138.2">RMII-RXD0</text>
<text x="225.1" y="138.9">U/D</text>
<text x="225.1" y="140.6">VGL</text>
<text x="33.1" y="147.4">19 TXD0</text>
<text x="33.1" y="145.6">19 TXD1</text>
<text x="64.4" y="146.7">RMII-TXD0</text>
<text x="64.4" y="144.9">RMII-TXD1</text>
<text x="33.1" y="150.9">19 TX_CLK</text>
<text x="37.7" y="153.4">19</text>
<text x="40.9" y="153.4">CRS_N</text>
<text x="62.5" y="152.7">RMII-CRS-DV</text>
<text x="64" y="150.2">RMII-TXCK</text>
<text x="107.1" y="163.2">LCD-RST</text>
<text x="124.9" y="163.2">LCD-RESET#</text>
<text x="14.3" y="170.9">5</text>
<text x="14.3" y="169.1">5</text>
<text x="14.3" y="172.6">5</text>
<text x="18.3" y="171.2">MIPI-DSI-D0N</text>
<text x="18.3" y="169.4">MIPI-DSI-D0P</text>
<text x="18.3" y="173">MIPI-DSI-D1P</text>
<text x="40.4" y="171.9">DSI-D1P</text>
<text x="40.4" y="170.2">DSI-D0N</text>
<text x="40.4" y="168.4">DSI-D0P</text>
<text x="40.4" y="173.7">DSI-D1N</text>
<text x="183.7" y="169.6">VCOM</text>
<text x="202" y="169.6">VCOM</text>
<text x="14.3" y="174.4">5</text>
<text x="14.3" y="178">5</text>
<text x="14.3" y="176.2">5</text>
<text x="14.3" y="179.7">5</text>
<text x="18.3" y="174.8">MIPI-DSI-D1N</text>
<text x="18.3" y="178.3">MIPI-DSI-D2N</text>
<text x="18.3" y="176.6">MIPI-DSI-D2P</text>
<text x="40.4" y="179">DSI-D3P</text>
<text x="40.4" y="177.3">DSI-D2N</text>
<text x="40.4" y="175.5">DSI-D2P</text>
<text x="14.3" y="183.3">5</text>
<text x="14.3" y="185.1">5</text>
<text x="14.3" y="181.5">5</text>
<text x="18.3" y="183.7">MIPI-DSI-CKP</text>
<text x="18.3" y="185.4">MIPI-DSI-CKN</text>
<text x="18.3" y="181.9">MIPI-DSI-D3N</text>
<text x="18.3" y="180.1">MIPI-DSI-D3P</text>
<text x="40.4" y="184.4">DSI-CKN</text>
<text x="40.4" y="182.6">DSI-CKP</text>
<text x="40.4" y="180.8">DSI-D3N</text>
<text x="184.4" y="199.7">AVDD-LCD</text>
<text x="202.9" y="199.8">AVDD-LCD</text>
</g>
<g font-size="1.6" fill="#004080">
<text x="245.2" y="29.5">VIN OUT</text>
<text x="42.8" y="30.9">VCC-PD</text>
<text x="250.4" y="33.3" transform="rotate(-90 250.4 33.3)">GND</text>
<text x="12.2" y="41.6">PD2/LCD-D4/UART4-TX/SPI1-MOSI/CCIR-HSYNC</text>
<text x="16.3" y="39.8">PD1/LCD-D3/UART3-RX/SPI1-CLK/CCIR-DE</text>
<text x="16.5" y="38.1">PD0/LCD-D2/UART3-TX/SPI1-CS/CCIR-CLK</text>
<text x="12.1" y="43.4">PD3/LCD-D5/UART4-RX/SPI1-MISO/CCIR-VSYNC</text>
<text x="23.1" y="45.2">PD4/LCD-D6/UART4-RTS/CCIR-D0</text>
<text x="23.1" y="46.9">PD5/LCD-D7/UART4-CTS/CCIR-D1</text>
<text x="13.4" y="52.3">PD8/LCD-D12/RGMII-RXD3/RMII-NULL/CCIR-D4</text>
<text x="31.7" y="48.7">PD6/LCD-D10/CCIR-D2</text>
<text x="31.7" y="50.5">PD7/LCD-D11/CCIR-D3</text>
<text x="11" y="59.4">PD12/LCD-D18/LVDS-VP0/RGMII-RXCK/RMII-NULL</text>
<text x="13.4" y="54.1">PD9/LCD-D13/RGMII-RXD2/RMII-NULL/CCIR-D5</text>
<text x="19.3" y="55.8">PD10/LCD-D14/RGMII-RXD1/RMII-RXD1</text>
<text x="19.3" y="57.6">PD11/LCD-D15/RGMII-RXD0/RMII-RXD0</text>
<text x="4.3" y="64.7">PD15/LCD-D21/LVDS-VN1/RGMII-TXD3/RMII-NULL/CCIR-D6</text>
<text x="8.1" y="61.2">PD13/LCD-D19/LVDS-VN0/RGMII-RXCTL/RMII-CRS-DV</text>
<text x="11" y="62.9">PD14/LCD-D20/LVDS-VP1/RGMII-NULL/RMII-RXER</text>
<text x="4.4" y="66.5">PD16/LCD-D22/LVDS-VP2/RGMII-TXD2/RMII-NULL/CCIR-D7</text>
<text x="10.9" y="70.1">PD18/LCD-CLK/LVDS-VPC/RGMII-TXD0/RMII-TXD0</text>
<text x="11.3" y="68.3">PD17/LCD-D23/LVDS-VN2/RGMII-TXD1/RMII-TXD1</text>
<text x="11.4" y="71.8">PD19/LCD-DE/LVDS-VNC/RGMII-TXCK/RMII-TXCK</text>
<text x="7.6" y="73.6">PD20/LCD-HSYNC/LVDS-VP3/RGMII-TXCTL/RMII-TXEN</text>
<text x="8.1" y="75.4">PD21/LCD-VSYNC/LVDS-VN3/RGMII-CLKIN/RMII-NULL</text>
<text x="35.5" y="77.2">PD22/PWM0/MDC</text>
<text x="40.3" y="79">PD23/MDIO</text>
<text x="44.9" y="80.7">PD24</text>
<text x="246.8" y="95.5">VCOM</text>
<text x="246.8" y="93.7">GND5</text>
<text x="246.8" y="91.9">GND6</text>
<text x="246.8" y="100.8">RESET</text>
<text x="246.8" y="99">VDD1</text>
<text x="246.8" y="97.3">VDD2</text>
<text x="246.8" y="107.9">RX0P</text>
<text x="246.8" y="106.2">RX0N</text>
<text x="246.8" y="104.4">GND4</text>
<text x="246.8" y="102.6">STBYB</text>
<text x="246.8" y="113.3">RX1P</text>
<text x="246.8" y="111.5">RX1N</text>
<text x="246.8" y="109.7">GND3</text>
<text x="246.8" y="118.6">CLKP</text>
<text x="246.8" y="116.8">CLKN</text>
<text x="246.8" y="115">GND2</text>
<text x="246.8" y="125.7">GND0</text>
<text x="246.8" y="123.9">RX2P</text>
<text x="246.8" y="122.2">RX2N</text>
<text x="246.8" y="120.4">GND1</text>
<text x="246.8" y="131">GND</text>
<text x="246.8" y="129.3">RX3P</text>
<text x="246.8" y="127.5">RX3N</text>
<text x="246.8" y="136.4">LED1-</text>
<text x="246.8" y="134.6">LED2-</text>
<text x="246.8" y="132.8">AVDD</text>
<text x="246.8" y="143.5">VGH</text>
<text x="246.8" y="141.7">VGL</text>
<text x="246.8" y="139.9">UPDN</text>
<text x="246.8" y="138.2">SHLR</text>
<text x="246.8" y="147">LED1+</text>
<text x="246.8" y="145.3">LED2+</text>
</g>
<g font-size="1.5">
<text x="157.9" y="26.2">5.0V</text>
<text x="84.9" y="67.9">USE RTL8201FN</text>
<text x="85.7" y="69.3">R9711,R9713 0R</text>
<text x="58.7" y="171.7">DSI-D0[P/N]</text>
<text x="58.7" y="173.2">DSI-D1[P/N]</text>
<text x="58.7" y="174.7">DSI-D2[P/N]</text>
<text x="58.7" y="176.1">DSI-D3[P/N]</text>
<text x="58.7" y="177.6">DSI-CK[P/N]</text>
<text x="58.7" y="179.1">Differential pairs</text>
<text x="58.7" y="180.6">Z0= 100 ohm</text>
<text x="35.6" y="198.9">MIPI_1.8V</text>
</g>
<text font-size="1.5" fill="#008000" x="49.1" y="96.3">RGMII Interface</text>
<text font-size="1.5" fill="#f00" x="61.7" y="124.6">RMII Interface</text>
<g font-size="1.3">
<text x="30.8" y="1.3">5</text>
<text x="88.9" y="1.3">4</text>
<text x="147" y="1.3">3</text>
<text x="205" y="1.3">2</text>
<text x="263.1" y="1.3">1</text>
<text x=".5" y="28.4">D</text>
<text x="292.6" y="28.4">D</text>
<text x=".5" y="79.5">C</text>
<text x="292.6" y="79.5">C</text>
<text x=".5" y="130.6">B</text>
<text x="292.6" y="130.6">B</text>
<text x=".5" y="181.7">A</text>
<text x="292.6" y="181.7">A</text>
<text x="30.8" y="207.4">5</text>
<text x="88.9" y="207.4">4</text>
<text x="147" y="207.4">3</text>
<text x="205" y="207.4">2</text>
<text x="263.1" y="207.4">1</text>
</g>
</svg>
